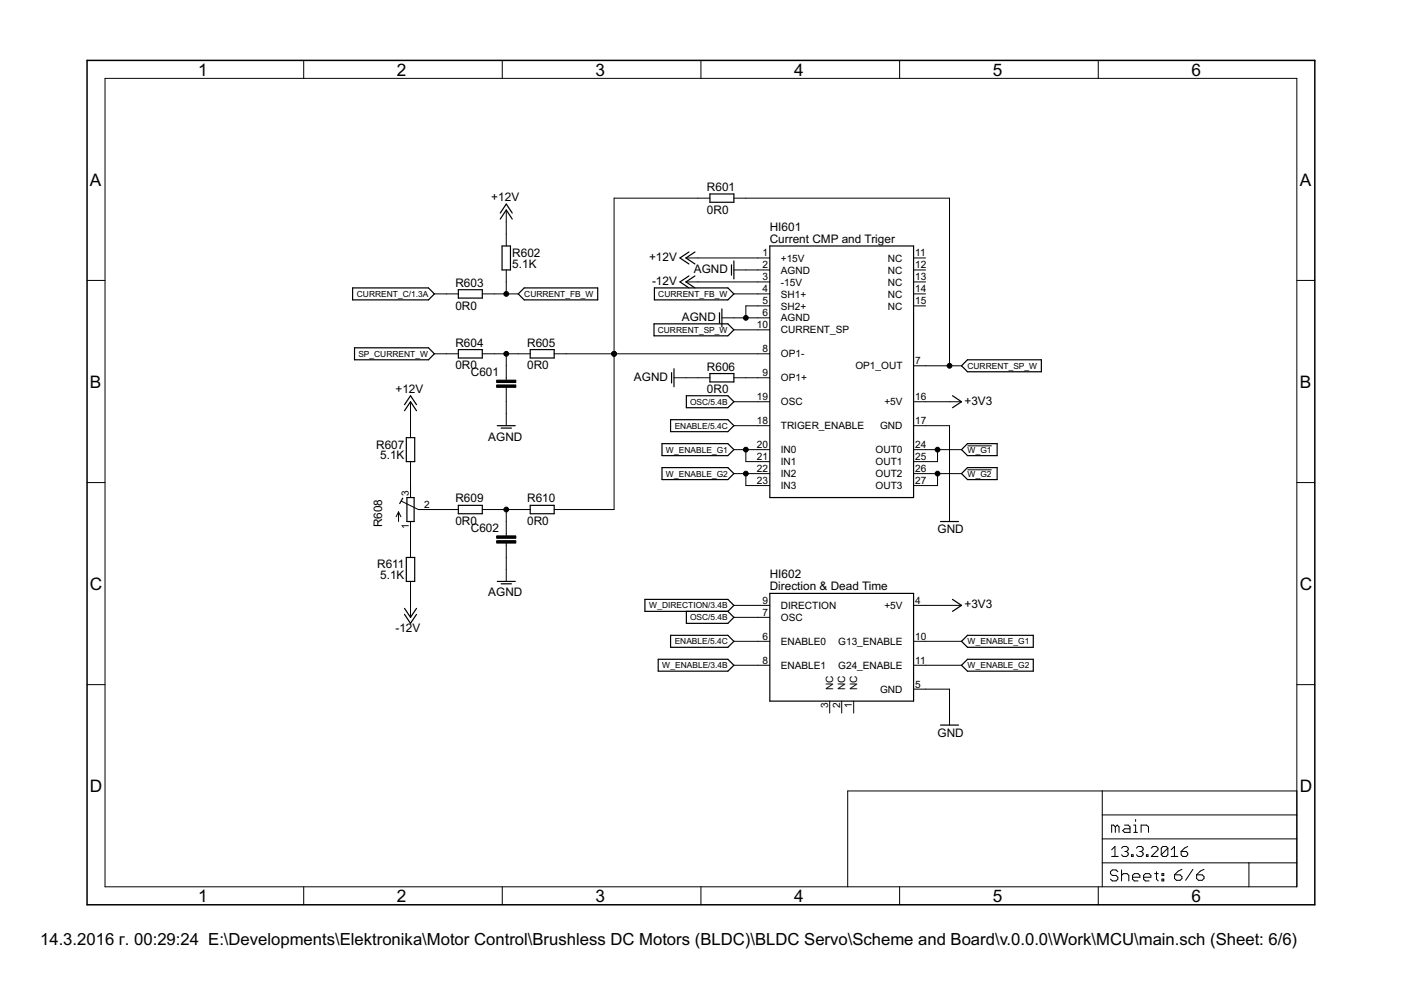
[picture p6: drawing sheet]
<svg xmlns="http://www.w3.org/2000/svg" width="297mm" height="210mm" viewBox="0 0 297 210" stroke-linecap="round" stroke-linejoin="round" font-family="sans-serif">
<g fill="#000" stroke="#000" stroke-width=".25">
<path d="M107.3 44.5l-1.2 1.9zM107.3 43.3l-1.2 1.9zM106.4 52.2v5zM106.4 52.2h1.8zM106.4 57.2h1.8zM107.3 44.5l1.3 1.9zM107.3 43.3l1.3 1.9zM108.2 52.2v5zM144.2 54.7l1.9-1.3zM144.2 59.8l1.9 1.2zM145.4 54.7l1.9-1.3zM145.4 59.8l1.9 1.2z"/>
<path d="M144.2 54.7l1.9 1.3zM144.2 59.8l1.9-1.3zM145.4 54.7l1.9 1.3zM145.4 59.8l1.9-1.3zM150.5 42.9h5.1zM150.5 41.1v1.8zM155.1 56.2v2.1zM155.6 55.3v3.8zM150.5 41.1h5.1zM155.6 41.1v1.8zM163.2 52.2h30.5zM193.7 52.2v53.3z"/>
<path d="M74.8 61v2.6zM75.2 73.7v2.6zM74.8 63.6h16zM74.8 61h16zM75.2 76.3h15.6zM75.2 73.7h15.6zM92.1 62.3l-1.3 1.3zM90.8 61l1.3 1.3zM92.1 75l-1.3 1.3zM90.8 73.7l1.3 1.3zM97.2 63.2h5.1zM97.2 61.4v1.8z"/>
<path d="M97.2 75.9h5.1zM97.2 74.1v1.8zM97.2 61.4h5.1zM102.3 61.4v1.8zM97.2 74.1h5.1zM102.3 74.1v1.8zM109.9 62.3l1.2-1.3zM109.9 62.3l1.2 1.3zM111.1 61h15.6zM111.1 63.6h15.6zM112.4 75.9h5.1zM112.4 74.1v1.8z"/>
<path d="M112.4 74.1h5.1zM117.5 74.1v1.8zM126.7 61v2.6zM138.7 68.7v2.5zM138.7 61v2.6zM142.4 79v2.2zM142.9 78.2v3.8zM150.5 79.2v1.8zM152.5 66.3v2.2zM153.1 65.5v3.8zM138.7 71.2h15.6zM138.7 68.7h15.6z"/>
<path d="M138.7 63.6h15.6zM138.7 61h15.6zM155.6 69.9l-1.3 1.3zM154.3 68.7l1.3 1.2zM155.6 62.3l-1.3 1.3zM154.3 61l1.3 1.3zM150.5 79.2h5.1zM155.6 79.2v1.8zM203.9 77.6l1.2-1.3zM203.9 77.6l1.2 1.2zM205.1 76.3h15.7zM205.1 78.8h15.7z"/>
<path d="M220.8 76.3v2.5zM87 85.2l-1.2 1.9zM87 83.9l-1.2 1.9zM86.1 92.8v5.1zM87 85.2l1.3 1.9zM87 83.9l1.3 1.9zM87.9 92.8v5.1zM86.1 92.8h1.8zM86.1 97.9h1.8zM105.4 90.3h3.8zM106.3 90.8h2.1zM140.4 94.1v2.5z"/>
<path d="M142.2 89v2.5zM145.5 83.9v2.5zM150.5 81h5.1zM145.5 86.4h8.8zM145.5 83.9h8.8zM140.4 96.6h13.9zM140.4 94.1h13.9zM140.4 99.1h13.9zM142.2 91.5h12.1zM142.2 89h12.1zM155.6 85.2l-1.3 1.2zM154.3 83.9l1.3 1.3z"/>
<path d="M155.6 95.3l-1.3 1.3zM154.3 94.1l1.3 1.2zM155.6 90.3l-1.3 1.2zM154.3 89l1.3 1.3zM202 86.4l1.9-1.2zM203.9 95.3l1.2-1.2zM203.9 95.3l1.2 1.3zM202 83.9l1.9 1.3zM205.1 94.1h6.3zM205.1 96.6h6.3zM205.1 99.1h6.3zM211.4 94.1v2.5z"/>
<path d="M211.4 99.1v2.6zM85.4 105.6l-.6 1.2zM86.1 118.2v5.1zM86.3 105.5v5.1zM86.3 110.6h1.5zM86.3 105.5h.7zM87 105.5h.8zM87.8 105.5v5.1zM86.1 118.2h1.8zM97.2 108.9h5.1zM97.2 107.1v1.8zM97.2 107.1h5.1z"/>
<path d="M102.3 107.1v1.8zM112.4 108.9h5.1zM112.4 107.1v1.8zM112.4 107.1h5.1zM117.5 107.1v1.8zM140.4 99.1v2.6zM140.4 101.7h13.9zM155.6 100.4l-1.3 1.3zM154.3 99.1l1.3 1.3zM163.2 52.2v53.3zM163.2 105.5h30.5zM199.4 110.6h3.8z"/>
<path d="M203.9 100.4l1.2-1.3zM203.9 100.4l1.2 1.3zM205.1 101.7h6.3zM85.8 129l1.2 1.9zM85.8 130.3l1.2 1.9zM88.3 129l-1.3 1.9zM88.3 130.3l-1.3 1.9zM87.9 118.2v5.1zM86.1 123.3h1.8zM105.4 123.3h3.8zM106.3 123.8h2.1zM136.7 127.1v2.5z"/>
<path d="M142.2 134.7v2.5zM145.5 129.6v2.6zM145.5 132.2h8.8zM145.5 129.6h8.8zM142.2 137.2h12.1zM142.2 134.7h12.1zM136.7 129.6h17.6zM136.7 127.1h17.6zM139.6 139.8h14.7zM155.6 130.9l-1.3 1.3zM154.3 129.6l1.3 1.3zM155.6 136l-1.3 1.2z"/>
<path d="M154.3 134.7l1.3 1.3zM155.6 128.4l-1.3 1.2zM154.3 127.1l1.3 1.3zM163.2 125.8h30.5zM193.7 125.8v22.9zM202 129.6l1.9-1.2zM203.9 136l1.2-1.3zM203.9 136l1.2 1.2zM202 127.1l1.9 1.3zM205.1 134.7h14zM205.1 137.2h14zM205.1 139.8h14z"/>
<path d="M219.1 134.7v2.5zM219.1 139.8v2.5zM139.6 139.8v2.5zM139.6 142.3h14.7zM154.3 142.3l1.3-1.2zM154.3 139.8l1.3 1.3zM163.2 125.8v22.9zM163.2 148.7h30.5zM199.4 153.7h3.8zM203.9 141.1l1.2-1.3zM203.9 141.1l1.2 1.2zM205.1 142.3h14z"/>
</g>
<g fill="#000" stroke="#000" stroke-width=".21">
<path d="M22.3 16.6v171.4zM64.4 12.8v3.8zM106.5 12.8v3.8zM148.6 12.8v3.8zM190.7 12.8v3.8zM232.9 12.8v3.8zM22.3 16.6h252.7zM18.5 59.5h3.8zM107.3 49.6v2.6zM107.3 57.2v2.6zM107.3 44.5v2.6zM107.3 47.1v2.5z"/>
<path d="M107.3 59.8v2.5zM130.2 42h17.8zM145.4 54.7h2.6zM145.4 59.8h2.6zM148 42h2.5zM148 54.7h12.7zM148 59.8h12.7zM155.6 57.2h2.5zM155.6 42h2.5zM158.1 57.2h2.6zM158.1 42h43.2zM160.7 54.7h2.5z"/>
<path d="M160.7 57.2h2.5zM160.7 59.8h2.5zM193.7 54.7h2.5zM193.7 57.2h2.5zM193.7 59.8h2.5zM201.3 42v35.6zM275 59.5h3.8zM92.1 62.3h2.5zM92.1 75h2.5zM94.6 62.3h2.6zM94.6 75h2.6zM102.3 62.3h2.5z"/>
<path d="M102.3 75h2.5zM104.8 75h2.5zM107.3 77.6v2.5zM104.8 62.3h2.5zM107.3 75h2.6zM107.3 75v2.6zM109.9 75h2.5zM107.3 62.3h2.6zM117.5 75h2.5zM120 75h10.2zM130.2 42v33zM153.1 67.4h2.5z"/>
<path d="M155.6 67.4h2.5zM155.6 69.9h5.1zM155.6 62.3h5.1zM158.1 67.4h2.6zM158.1 64.9v2.5zM160.7 62.3h2.5zM160.7 64.9h2.5zM160.7 67.4h2.5zM160.7 75h2.5zM160.7 69.9h2.5zM158.1 64.9h2.6zM130.2 75h30.5z"/>
<path d="M193.7 77.6h2.5zM193.7 62.3h2.5zM193.7 64.9h2.5zM196.2 77.6h5.1zM201.3 77.6h2.6zM87 90.3v2.5zM87 85.2v2.5zM87 87.7v2.6zM107.3 87.7v2.6zM107.3 82.6v2.6zM107.3 80.1v.5zM107.3 82.1v.5z"/>
<path d="M107.3 85.2v2.5zM142.9 80.1h2.5zM145.4 80.1h2.6zM148 80.1h2.5zM155.6 85.2h5.1zM155.6 95.3h2.5zM155.6 90.3h5.1zM155.6 80.1h2.5zM158.1 95.3h2.6zM158.1 95.3v2.6zM158.1 97.9h2.6zM158.1 80.1h2.6z"/>
<path d="M160.7 80.1h2.5zM160.7 85.2h2.5zM160.7 90.3h2.5zM160.7 95.3h2.5zM160.7 97.9h2.5zM193.7 85.2h2.5zM193.7 90.3h2.5zM193.7 95.3h2.5zM193.7 97.9h2.5zM196.2 90.3h5.1zM196.2 97.9h2.6zM196.2 95.3h2.6z"/>
<path d="M198.8 95.3v2.6zM201.3 85.2h2.6zM196.2 85.2h5.1zM201.3 90.3v17.7zM198.8 95.3h5.1zM205.1 94.5h5.1zM205.1 99.6h5.1zM18.5 102.3h3.8zM84.5 108.5v2.1zM84.5 108.5l-.5 1.1zM84.5 108.5l.5 1.1zM87 97.9v2.5z"/>
<path d="M87 115.7v2.5zM87 110.6v2.5zM87 103v2.5zM87 100.4v2.6zM87 113.1v2.6zM85.2 106.3l3.5 1.7zM88.7 108h.9zM89.6 108h2.5zM92.1 108h2.5zM94.6 108h2.6zM102.3 108h2.5zM104.8 108h2.5z"/>
<path d="M107.3 110.6v2.5zM107.3 115.7v2.5zM107.3 113.1v.5zM107.3 115.1v.6zM107.3 108h2.6zM107.3 108v2.6zM109.9 108h2.5zM117.5 108h2.5zM120 108h10.2zM130.2 75v33zM155.6 100.4h2.5zM158.1 100.4h2.6z"/>
<path d="M158.1 100.4v2.6zM158.1 103h2.6zM160.7 100.4h2.5zM160.7 103h2.5zM193.7 100.4h2.5zM193.7 103h2.5zM196.2 103h2.6zM196.2 100.4h2.6zM198.8 100.4v2.6zM201.3 108v2.6zM198.8 100.4h5.1zM275 102.3h3.8z"/>
<path d="M87 123.3v2.5zM87 128.4v2.5zM87 125.8v2.6zM107.3 120.7v2.6zM107.3 118.2v2.5zM155.6 130.9h5.1zM155.6 136h5.1zM155.6 128.4h5.1zM160.7 136h2.5zM160.7 128.4h2.5zM160.7 130.9h2.5zM193.7 128.4h2.5z"/>
<path d="M193.7 136h2.5zM201.3 128.4h2.6zM196.2 128.4h5.1zM196.2 136h7.7zM18.5 145.2h3.8zM155.6 141.1h5.1zM160.7 141.1h2.5zM175.9 148.7v2.5zM178.5 148.7v2.5zM181 148.7v2.5zM193.7 146.1h2.5zM193.7 141.1h2.5z"/>
<path d="M201.3 151.2v2.5zM201.3 146.1v5.1zM196.2 146.1h5.1zM196.2 141.1h7.7zM275 145.2h3.8zM179.7 167.7h54zM233.7 167.7h41.3zM233.7 177.9h41.3zM233.7 172.8v5.1zM233.7 172.8h41.3zM233.7 167.7v5.1zM235.7 174.9v1.6z"/>
<path d="M235.7 174.9h.4zM236.1 174.9l.4 .4zM236.4 179.5v2.1zM236.5 175.3v1.2zM236.5 175.3l.4-.4zM236.9 174.9l.4 .4zM237.3 175.3v1.2zM238.1 179.5l-.3 .3zM238 176.1l.4-.4zM238.1 179.5h.7zM238.4 174.9h.8zM238 176.1l.4 .4z"/>
<path d="M238.4 175.7h1.2zM238.8 179.5l.4 .3zM239.2 174.9l.4 .4zM239.2 179.8v.4zM239.6 175.3v1.2zM238.4 176.5h1.2zM240.4 174.9h.4zM240.4 176.5h.8zM240.8 174.9v1.6zM240.8 173.8v.4zM240.9 179.8l.4-.3zM241.3 179.5h.7z"/>
<path d="M241.9 174.9v1.6zM241.9 174.9h1.2zM242 179.5l.4 .3zM242.4 179.8v.4zM243.1 174.9l.4 .4zM243.5 175.3v1.2zM244.5 179.5l-.4 .3zM244.5 179.5h.7zM245.2 179.5l.3 .3zM246.5 179.5l-.3 .3zM246.5 179.5h.8zM247.3 179.5l.3 .3z"/>
<path d="M247.6 179.8v1.4zM249 179.5v2.1zM251.1 179.8l-.7 .7zM251.1 179.8l.7-.3zM275 172.8v5.1zM275 167.7v5.1zM22.3 188h252.7zM64.4 188v3.8zM106.5 188v3.8zM148.6 188v3.8zM179.7 167.7v20.3zM190.7 188v3.8z"/>
<path d="M232.9 188v3.8zM233.7 182.9v5.1zM233.7 177.9v5zM235.4 184.8v.4zM235.4 185.2l.4 .4zM235.7 180.2l.7-.7zM235.7 181.6h1.4zM235.4 184.8l.4-.4zM235.8 185.6h.8zM235.4 186.4l.4 .4zM235.8 184.4h.8zM236.6 185.6l.4 .4z"/>
<path d="M235.8 186.8h.8zM236.6 184.4l.4 .4zM237 186v.4zM237 186.4l-.4 .4zM237.8 184.4v2.4zM237.8 185.6l.4-.4zM237.8 181.2l.3 .4zM238.2 185.2h.8zM238.5 180.5h.3zM238.8 180.5l.4 .4zM238.1 181.6h.7zM239 185.2l.3 .4z"/>
<path d="M239.2 180.2l-.4 .3zM239.2 180.9v.3zM239.2 181.2l-.4 .4zM239.3 185.6v1.2zM239.9 181.2v.4zM239.9 181.2h.3zM240.1 185.6v.8zM240.1 185.6l.4-.4zM240.2 181.2v.4zM239.9 181.6h.3zM240.1 186.4l.4 .4zM240.5 185.2h.8z"/>
<path d="M240.5 186.8h.8zM241.3 185.2l.4 .4zM240.9 181.2l.4 .4zM241.7 185.6v.4zM240.1 186h1.6zM241.6 180.5h.4zM242 180.5l.4 .4zM241.3 181.6h.7zM242.4 180.2l-.4 .3zM242.4 180.9v.3zM242.4 181.2l-.4 .4zM242.5 185.6v.8z"/>
<path d="M242.5 185.6l.3-.4zM242.5 186.4l.3 .4zM242.8 185.2h.8zM243.1 181.2v.4zM243.1 181.2h.3zM243.4 181.2v.4zM243.1 181.6h.3zM242.8 186.8h.8zM243.6 185.2l.4 .4zM244 185.6v.4zM242.5 186h1.5zM244.1 181.6l1.4-1.4z"/>
<path d="M244.8 185.2h.8zM245.2 184.8v1.6zM245.2 186.4l.4 .4zM244.1 181.6h1.4zM245.5 179.8v.4zM246.2 179.8v1.4zM246.2 181.2l1.4-1.4zM246.4 185.2h.3zM246.4 185.2v.4zM246.4 186.4h.3zM246.4 186.4v.4zM246.2 181.2l.3 .4z"/>
<path d="M246.7 185.2v.4zM246.4 185.6h.3zM246.7 186.4v.4zM246.4 186.8h.3zM246.5 181.6h.8zM247.6 181.2l-.3 .4zM248.3 180.2l.7-.7zM248.3 181.6h1.4zM249 185.5v.8zM249 186.3l.4 .3zM249.4 186.6h.8zM249.8 184.7l-.8 .8z"/>
<path d="M250.2 186.6l.4-.3zM249 185.5h1.2zM250.4 180.5v.7zM250.4 181.2l.4 .4zM249.8 184.7l.8-.4zM250.6 185.9v.4zM250.2 185.5l.4 .4zM250.8 181.6h.7zM252.9 184.3l-1.5 2.3zM251.8 181.2l-.3 .4zM250.4 180.5h1.1zM251.8 180.9v.3z"/>
<path d="M251.5 180.5l.3 .4zM253.7 185.5v.8zM253.7 186.3l.4 .3zM254.1 186.6h.8zM254.5 184.7l-.8 .8zM254.9 186.6l.4-.3zM253.7 185.5h1.2zM254.5 184.7l.8-.4zM255.3 185.9v.4zM254.9 185.5l.4 .4zM264.8 182.9v5.1zM264.8 182.9h10.2z"/>
<path d="M233.7 182.9h31.1zM275 182.9v5.1zM275 177.9v5zM275 16.6v171.4z"/>
<circle cx="107.3" cy="62.3" r=".51"/>
<circle cx="107.3" cy="75" r=".51"/>
<circle cx="130.2" cy="75" r=".51"/>
<circle cx="158.1" cy="67.4" r=".51"/>
<circle cx="201.3" cy="77.6" r=".51"/>
<circle cx="158.1" cy="95.3" r=".51"/>
<circle cx="198.8" cy="95.3" r=".51"/>
<circle cx="107.3" cy="108" r=".51"/>
<circle cx="158.1" cy="100.4" r=".51"/>
<circle cx="198.8" cy="100.4" r=".51"/>
</g>
<path d="M18.5 12.8v179zM18.5 12.8h260.3zM18.5 191.8h260.3zM278.8 12.8v179z" fill="#000" stroke="#000" stroke-width=".32"/>
<path d="M105.3 81.6h4.1v.5h-4.1zM105.3 80.6h4.1v.5h-4.1zM105.3 114.6h4.1v.5h-4.1zM105.3 113.6h4.1v.5h-4.1z" fill="#000" stroke="#000" stroke-width=".21"/>
<g font-size="4.1">
<text x="42" y="16">1</text>
<text x="84.1" y="16">2</text>
<text x="126.3" y="16">3</text>
<text x="168.4" y="16">4</text>
<text x="210.5" y="16">5</text>
<text x="252.6" y="16">6</text>
<text x="19.1" y="39.3">A</text>
<text x="275.6" y="39.3">A</text>
<text x="19.1" y="82.2">B</text>
<text x="275.6" y="82.2">B</text>
<text x="19.1" y="125">C</text>
<text x="275.6" y="125">C</text>
<text x="19.1" y="167.9">D</text>
<text x="275.6" y="167.9">D</text>
<text x="42" y="191.2">1</text>
<text x="84.1" y="191.2">2</text>
<text x="126.3" y="191.2">3</text>
<text x="168.4" y="191.2">4</text>
<text x="210.5" y="191.2">5</text>
<text x="252.6" y="191.2">6</text>
</g>
<text font-size="4" x="8.5" y="200.4">14.3.2016 г. 00:29:24 E:\Developments\Elektronika\Motor Control\Brushless DC Motors (BLDC)\BLDC Servo\Scheme and Board\v.0.0.0\Work\MCU\main.sch (Sheet: 6/6)</text>
<g font-size="2.8">
<text x="149.9" y="40.5">R601</text>
<text x="104.2" y="42.6">+12V</text>
<text x="149.9" y="45.3">0R0</text>
<text x="163.2" y="51.5">Current CMP and Triger</text>
<text x="163.2" y="49">HI601</text>
<text x="108.6" y="56.7">5.1K</text>
<text x="108.6" y="54.5">R602</text>
<text x="137.6" y="55.3">+12V</text>
<text x="147.1" y="57.9">AGND</text>
<text x="96.6" y="65.6">0R0</text>
<text x="96.6" y="60.8">R603</text>
<text x="138.2" y="60.4">-12V</text>
<text x="144.6" y="68">AGND</text>
<text x="96.6" y="73.5">R604</text>
<text x="111.8" y="73.5">R605</text>
<text x="83.9" y="83.3">+12V</text>
<text x="96.6" y="78.3">0R0</text>
<text x="99.8" y="79.7">C601</text>
<text x="111.8" y="78.3">0R0</text>
<text x="134.4" y="80.7">AGND</text>
<text x="149.9" y="83.4">0R0</text>
<text x="149.9" y="78.6">R606</text>
<text x="204.5" y="85.8">+3V3</text>
<text x="79.8" y="95.1">R607</text>
<text x="103.5" y="93.4">AGND</text>
<text x="80.6" y="97.4">5.1K</text>
<text x="96.6" y="106.5">R609</text>
<text x="111.8" y="106.5">R610</text>
<text x="81.1" y="111.8" transform="rotate(-90 81.1 111.8)">R608</text>
<text x="96.6" y="111.3">0R0</text>
<text x="99.8" y="112.7">C602</text>
<text x="111.8" y="111.3">0R0</text>
<text x="198.8" y="113.1">GND</text>
<text x="80" y="120.5">R611</text>
<text x="80.6" y="122.8">5.1K</text>
<text x="163.2" y="125.2">Direction &amp; Dead Time</text>
<text x="163.2" y="122.6">HI602</text>
<text x="103.5" y="126.4">AGND</text>
<text x="204.5" y="129">+3V3</text>
<text x="83.9" y="134.1">-12V</text>
<text x="198.8" y="156.3">GND</text>
</g>
<g font-size="2.4">
<text x="161.7" y="54.3">1</text>
<text x="161.7" y="56.9">2</text>
<text x="161.7" y="59.4">3</text>
<text x="165.6" y="55.5">+15V</text>
<text x="165.6" y="58">AGND</text>
<text x="188.3" y="55.5">NC</text>
<text x="188.3" y="58">NC</text>
<text x="194" y="54.3">11</text>
<text x="194" y="56.9">12</text>
<text x="194" y="59.4">13</text>
<text x="161.7" y="62">4</text>
<text x="161.7" y="64.5">5</text>
<text x="165.6" y="60.5">-15V</text>
<text x="165.6" y="63.1">SH1+</text>
<text x="165.6" y="65.6">SH2+</text>
<text x="188.3" y="60.5">NC</text>
<text x="188.3" y="63.1">NC</text>
<text x="188.3" y="65.6">NC</text>
<text x="194" y="62">14</text>
<text x="194" y="64.5">15</text>
<text x="160.5" y="69.6">10</text>
<text x="161.7" y="67">6</text>
<text x="165.6" y="68.2">AGND</text>
<text x="165.6" y="70.7">CURRENT_SP</text>
<text x="161.7" y="74.7">8</text>
<text x="165.6" y="75.8">OP1-</text>
<text x="194" y="77.2">7</text>
<text x="161.7" y="79.7">9</text>
<text x="165.6" y="80.9">OP1+</text>
<text x="181.4" y="78.3">OP1_OUT</text>
<text x="160.5" y="84.8">19</text>
<text x="160.5" y="89.9">18</text>
<text x="165.6" y="85.9">OSC</text>
<text x="187.5" y="85.9">+5V</text>
<text x="194" y="84.8">16</text>
<text x="194" y="89.9">17</text>
<text x="160.5" y="95">20</text>
<text x="165.6" y="91">TRIGER_ENABLE</text>
<text x="186.6" y="91">GND</text>
<text x="194" y="95">24</text>
<text x="160.5" y="97.5">21</text>
<text x="160.5" y="100.1">22</text>
<text x="165.6" y="96.1">IN0</text>
<text x="165.6" y="98.6">IN1</text>
<text x="165.6" y="101.2">IN2</text>
<text x="185.6" y="96.1">OUT0</text>
<text x="185.6" y="98.6">OUT1</text>
<text x="185.6" y="101.2">OUT2</text>
<text x="194" y="97.5">25</text>
<text x="194" y="100.1">26</text>
<text x="86.7" y="105.1" transform="rotate(-90 86.7 105.1)">3</text>
<text x="89.9" y="107.7">2</text>
<text x="160.5" y="102.6">23</text>
<text x="165.6" y="103.7">IN3</text>
<text x="185.6" y="103.7">OUT3</text>
<text x="194" y="102.6">27</text>
<text x="86.7" y="112.1" transform="rotate(-90 86.7 112.1)">1</text>
<text x="161.7" y="128">9</text>
<text x="161.7" y="130.5">7</text>
<text x="165.6" y="129.1">DIRECTION</text>
<text x="165.6" y="131.6">OSC</text>
<text x="187.5" y="129.1">+5V</text>
<text x="194" y="128">4</text>
<text x="161.7" y="135.6">6</text>
<text x="165.6" y="136.7">ENABLE0</text>
<text x="177.7" y="136.7">G13_ENABLE</text>
<text x="194" y="135.6">10</text>
<text x="161.7" y="140.7">8</text>
<text x="165.6" y="141.8">ENABLE1</text>
<text x="177.7" y="141.8">G24_ENABLE</text>
<text x="194" y="140.7">11</text>
<text x="176.7" y="146.3" transform="rotate(-90 176.7 146.3)">NC</text>
<text x="179.2" y="146.3" transform="rotate(-90 179.2 146.3)">NC</text>
<text x="181.8" y="146.3" transform="rotate(-90 181.8 146.3)">NC</text>
<text x="186.6" y="146.9">GND</text>
<text x="194" y="145.8">5</text>
<text x="175.6" y="150.2" transform="rotate(-90 175.6 150.2)">3</text>
<text x="178.1" y="150.2" transform="rotate(-90 178.1 150.2)">2</text>
<text x="180.6" y="150.2" transform="rotate(-90 180.6 150.2)">1</text>
</g>
<g font-size="2">
<text x="75.7" y="63">CURRENT_C/1.3A</text>
<text x="111.2" y="63">CURRENT_FB_W</text>
<text x="139.6" y="63">CURRENT_FB_W</text>
<text x="139.5" y="70.6">CURRENT_SP_W</text>
<text x="76" y="75.7">SP_CURRENT_W</text>
<text x="205.1" y="78.2">CURRENT_SP_W</text>
<text x="146.3" y="85.8">OSC/5.4B</text>
<text x="141.2" y="96">W_ENABLE_G1</text>
<text x="143" y="90.9">ENABLE/5.4C</text>
<text x="205.1" y="96">W_G1</text>
<text x="141.2" y="101">W_ENABLE_G2</text>
<text x="205.1" y="101">W_G2</text>
<text x="137.6" y="129">W_DIRECTION/3.4B</text>
<text x="146.3" y="131.5">OSC/5.4B</text>
<text x="143" y="136.6">ENABLE/5.4C</text>
<text x="205.1" y="136.6">W_ENABLE_G1</text>
<text x="140.4" y="141.7">W_ENABLE/3.4B</text>
<text x="205.1" y="141.7">W_ENABLE_G2</text>
</g>
</svg>
